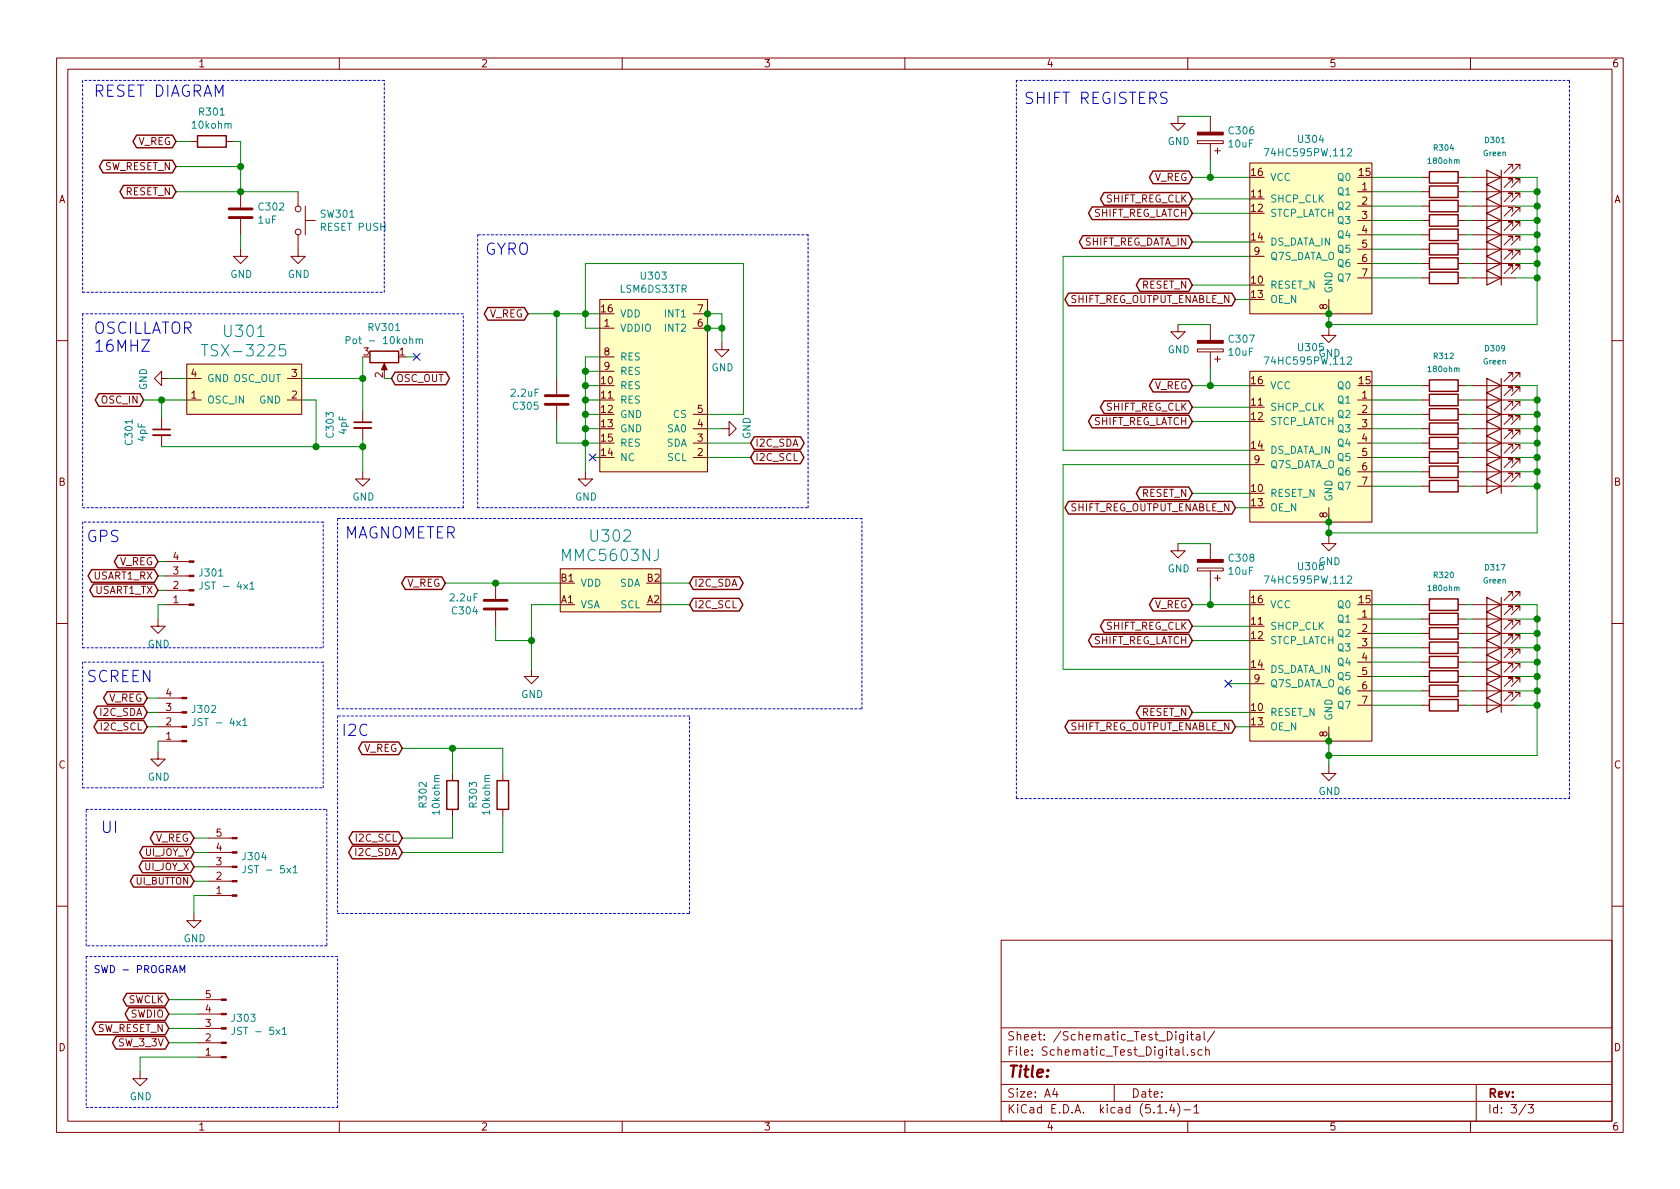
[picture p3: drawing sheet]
<svg xmlns="http://www.w3.org/2000/svg" width="297mm" height="210mm" viewBox="0 0 297 210" stroke-linecap="round" stroke-linejoin="round" font-family="sans-serif">
<g fill="none" stroke="#840000" stroke-width=".18">
<path d="M10 10.3h277v189.9h-277zM12 12.2h273v186.1h-273zM60 10.3v1.9M110 10.3v1.9M160 10.3v1.9M210 10.3v1.9M260 10.3v1.9M33.7 25h1.2M40 25h1.3M42.5 33.9v2.8M42.5 38.7v2.8M52.7 33.9v2.5"/>
<path d="M54 39h1.8M54 36.4v5.1M208.3 20.6v1.2h1.2l-1.2 1.3-1.3-1.3h1.3M211.7 24.9h4.6v.5h-4.6zM214 20.6v2.8M214 25.4v2.8M214.8 26.7h1M215.3 26.2v1M221 28.8h21.6v26.7h-21.6zM240 39h2.6M240 36.4h2.6M240 33.9h2.6"/>
<path d="M251.5 39h1.2M251.5 36.4h1.2M251.5 33.9h1.2M251.5 31.4h1.2M257.8 39h1.3M257.8 36.4h1.3M257.8 33.9h1.3M257.8 31.4h1.3M260.3 39h7.7M260.3 36.4h7.7M260.3 33.9h7.7M260.3 31.4h7.7"/>
<path d="M267.5 37.5v-.8h-.8h.8l-1.6 1.5M267.5 34.9v-.7h-.8h.8l-1.6 1.5M267.5 32.4v-.8h-.8h.8l-1.6 1.5M267.5 29.8v-.7h-.8h.8l-1.6 1.5M267.5 40v-.8h-.8h.8l-1.6 1.6M268.7 37.5v-.8h-.7h.7l-1.5 1.5M268.7 34.9v-.7h-.7h.7l-1.5 1.5M268.7 32.4v-.8h-.7h.7l-1.5 1.5M268.7 29.8v-.7h-.7h.7l-1.5 1.5M268.7 40v-.8h-.7h.7l-1.5 1.6M42.5 44.1v1.2h1.3l-1.3 1.3-1.2-1.3h1.2M52.7 41.5v3.8h1.3l-1.3 1.3-1.3-1.3h1.3"/>
<path d="M106 53h19.1v30.4h-19.1zM106 58h2.6M122.6 58h2.5M122.6 55.5h2.5M208.3 57.4v1.3h1.2l-1.2 1.2-1.3-1.2h1.3M214 57.4v2.8M221 45.3h2.5M234.9 58v1.3h1.3l-1.3 1.3-1.2-1.3h1.2M234.9 53v2.5M240 49.1h2.6M240 41.5h2.6M240 44.1h2.6"/>
<path d="M240 46.6h2.6M251.5 49.1h1.2M251.5 41.5h1.2M251.5 44.1h1.2M251.5 46.6h1.2M257.8 49.1h1.3M257.8 41.5h1.3M257.8 44.1h1.3M257.8 46.6h1.3M260.3 49.1h7.7M260.3 41.5h7.7M260.3 44.1h7.7"/>
<path d="M260.3 46.6h7.7M267.5 47.6v-.7h-.8h.8l-1.6 1.5M267.5 45.1v-.8h-.8h.8l-1.6 1.5M267.5 42.5v-.7h-.8h.8l-1.6 1.5M268.7 47.6v-.7h-.7h.7l-1.5 1.5M268.7 45.1v-.8h-.7h.7l-1.5 1.5M268.7 42.5v-.7h-.7h.7l-1.5 1.5M10 60.2h2M28.6 66.9v-1.2l-1.3 1.2 1.3 1.3v-1.3h1.2M28.6 73.9v2M28.6 77v2M33 64.4h20.3v8.9h-20.3z"/>
<path d="M33 70.7h2.6M33 66.9h2.6M50.8 70.7h2.5M50.8 66.9h2.5M64.1 72.6v2.1M64.1 75.7v2M67.9 64.6v1.1M98.4 66.9v2.8M98.4 71.7v2.8M106 63.1h2.6M106 65.7h2.6M122.6 75.8h2.5"/>
<path d="M122.6 73.3h2.5M122.6 78.4h2.5M127.6 60.6v1.2h1.3l-1.3 1.3-1.2-1.3h1.2M127.6 75.8h1.3v-1.3l1.3 1.3-1.3 1.3v-1.3M211.7 61.7h4.6v.5h-4.6zM214 62.2v2.8M214.8 63.5h1M215.3 63v1M221 65.7h21.6v26.6h-21.6zM240 75.8h2.6M240 73.3h2.6M240 78.4h2.6"/>
<path d="M240 70.7h2.6M251.5 75.8h1.2M251.5 73.3h1.2M251.5 78.4h1.2M251.5 70.7h1.2M251.5 68.2h1.2M257.8 75.8h1.3M257.8 73.3h1.3M257.8 78.4h1.3M257.8 70.7h1.3M257.8 68.2h1.3M260.3 75.8h7.7"/>
<path d="M260.3 73.3h7.7M260.3 78.4h7.7M260.3 70.7h7.7M260.3 68.2h7.7M267.5 74.3v-.8h-.8h.8l-1.6 1.6M267.5 71.7v-.7h-.8h.8l-1.6 1.5M267.5 69.2v-.8h-.8h.8l-1.6 1.6M267.5 66.7v-.8h-.8h.8l-1.6 1.5M267.5 79.4v-.8h-.8h.8l-1.6 1.5M267.5 76.8v-.7h-.8h.8l-1.6 1.5M268.7 74.3v-.8h-.7h.7l-1.5 1.6M268.7 71.7v-.7h-.7h.7l-1.5 1.5"/>
<path d="M268.7 69.2v-.8h-.7h.7l-1.5 1.6M268.7 66.7v-.8h-.7h.7l-1.5 1.5M268.7 79.4v-.8h-.7h.7l-1.5 1.5M268.7 76.8v-.7h-.7h.7l-1.5 1.5M285 60.2h2M29.2 99.3h4.2M64.1 83.4v1.3h1.3l-1.3 1.3-1.2-1.3h1.2M103.5 83.4v1.3h1.3l-1.3 1.3-1.3-1.3h1.3M122.6 80.9h2.5M208.3 96.1v1.3h1.2l-1.2 1.3-1.3-1.3h1.3M214 96.1v2.8M221 82.2h2.5"/>
<path d="M234.9 94.9v1.2h1.3l-1.3 1.3-1.2-1.3h1.2M234.9 89.8v2.5M240 80.9h2.6M240 86h2.6M240 83.4h2.6M251.5 80.9h1.2M251.5 86h1.2M251.5 83.4h1.2M257.8 80.9h1.3M257.8 86h1.3M257.8 83.4h1.3M260.3 80.9h7.7"/>
<path d="M260.3 86h7.7M260.3 83.4h7.7M267.5 84.4v-.7h-.8h.8l-1.6 1.5M267.5 81.9v-.8h-.8h.8l-1.6 1.6M268.7 84.4v-.7h-.7h.7l-1.5 1.5M268.7 81.9v-.8h-.7h.7l-1.5 1.6M10 110.3h2M27.9 109.5v1.2h1.3l-1.3 1.3-1.2-1.3h1.2M29.2 101.8h4.2M29.2 104.4h4.2M29.2 106.9h4.2M87.6 103.1v2.8"/>
<path d="M87.6 107.9v2.8M94 118.4v1.2h1.2l-1.2 1.3-1.3-1.3h1.3M99.1 100.6h17.7v7.6h-17.7zM211.7 100.5h4.6v.5h-4.6zM214 101v2.8M214.8 102.2h1M215.3 101.7v1M221 104.4h21.6v26.7h-21.6zM240 109.5h2.6M240 112h2.6M240 114.5h2.6M240 117.1h2.6"/>
<path d="M240 119.6h2.6M251.5 106.9h1.2M251.5 109.5h1.2M251.5 112h1.2M251.5 114.5h1.2M251.5 117.1h1.2M251.5 119.6h1.2M257.8 106.9h1.3M257.8 109.5h1.3M257.8 112h1.3M257.8 114.5h1.3M257.8 117.1h1.3"/>
<path d="M257.8 119.6h1.3M260.3 106.9h7.7M260.3 109.5h7.7M260.3 112h7.7M260.3 114.5h7.7M260.3 117.1h7.7M260.3 119.6h7.7M267.5 113v-.7h-.8h.8l-1.6 1.5M267.5 110.5v-.8h-.8h.8l-1.6 1.5M267.5 115.6v-.8h-.8h.8l-1.6 1.5M267.5 107.9v-.7h-.8h.8l-1.6 1.5M267.5 118.1v-.8h-.8h.8l-1.6 1.6"/>
<path d="M267.5 105.4v-.8h-.8h.8l-1.6 1.6M268.7 113v-.7h-.7h.7l-1.5 1.5M268.7 110.5v-.8h-.7h.7l-1.5 1.5M268.7 115.6v-.8h-.7h.7l-1.5 1.5M268.7 107.9v-.7h-.7h.7l-1.5 1.5M268.7 118.1v-.8h-.7h.7l-1.5 1.6M268.7 105.4v-.8h-.7h.7l-1.5 1.6M285 110.3h2M27.9 133v1.2h1.3l-1.3 1.3-1.2-1.3h1.2M27.9 123.4h4.3M27.9 126h4.3M27.9 128.5h4.3"/>
<path d="M27.9 131.1h4.3M80 136.8v1.2M88.9 136.8v1.2M221 120.9h2.5M234.9 135.5v1.3h1.3l-1.3 1.2-1.2-1.2h1.2M234.9 128.5v2.6M240 122.2h2.6M240 124.7h2.6M251.5 122.2h1.2M251.5 124.7h1.2M257.8 122.2h1.3M257.8 124.7h1.3"/>
<path d="M260.3 122.2h7.7M260.3 124.7h7.7M267.5 120.6v-.7h-.8h.8l-1.6 1.5M267.5 123.2v-.8h-.8h.8l-1.6 1.5M268.7 120.6v-.7h-.7h.7l-1.5 1.5M268.7 123.2v-.8h-.7h.7l-1.5 1.5M36.8 148.2h4.2M36.8 150.7h4.2M36.8 153.3h4.2M36.8 155.8h4.2M36.8 158.4h4.2M80 143.1v1.3"/>
<path d="M88.9 143.1v1.3M10 160.2h2M34.3 161.5v1.3h1.3l-1.3 1.3-1.3-1.3h1.3M34.9 176.8h4.2M34.9 179.3h4.2M177 166.3h108v32h-108zM285 160.2h2M24.8 189.5v1.2h1.2l-1.2 1.3-1.3-1.3h1.3M34.9 181.9h4.2M34.9 184.4h4.2M34.9 186.9h4.2M60 198.3v1.9"/>
<path d="M110 198.3v1.9M160 198.3v1.9M177 194.8h108M177 191.8h108M177 187.8h108M177 181.8h108M186.5 192.5l-.4 1h1M186.8 193v1M197 191.8v3M204.7 196.8h.8M206.2 196.7v.1M207.2 195.2l-.4 1.1h.9"/>
<path d="M207.5 195.8v1M208.2 195.1a1.71 1.71 0 0 1 0 2.3M209.2 185.1v1.3l.2 .2M209.2 182.9v1.2l-.2 .3-.4-.1M209.2 183l-.4-.1-.3 .3 .1 .6 .2 .1 .4-.1M209.3 196.3h1.2M210 186.5v.1M210 182.4v.2M210 182.9v1M210 198.3v1.9M210.5 182.9h.5M210.7 182.4v1.3l.3 .2"/>
<path d="M211.1 195.8l.4-.5v1.5M211.1 196.8h.9M211.2 185.7l-.4-.1-.2 .2 .1 .2 .5 .2v.3h-.6M211.5 183h.6l.1 .9M212.2 183.3l-.5 .1-.2 .2 .2 .3 .5-.1M212.5 185.7l-.4-.1-.3 .3 .1 .6 .2 .1 .4-.1M212.9 182.4v1.3l.2 .2M213.2 185.7l.2-.1 .3 .1 .1 .9M213.2 185.1v1.5M214.8 182.3l-1.3 2M260 198.3v1.9M261 191.8v6.5"/>
<path d="M269.8 195.2l-1.2 2M270.2 195.3h.9l-.5 .6 .4 .1v.7l-.2 .1-.6-.1"/>
<circle cx="52.7" cy="37" r=".51"/>
<circle cx="52.7" cy="41" r=".51"/>
</g>
<g fill="#840000" stroke="#840000" stroke-width=".18">
<path d="M33.4 99.2h.9v.2h-.9z"/>
<path d="M33.4 101.7h.9v.3h-.9z"/>
<path d="M33.4 104.3h.9v.2h-.9z"/>
<path d="M33.4 106.8h.9v.3h-.9z"/>
<path d="M32.2 123.3h.8v.3h-.8z"/>
<path d="M32.2 125.9h.8v.2h-.8z"/>
<path d="M32.2 128.4h.8v.2h-.8z"/>
<path d="M32.2 130.9h.8v.3h-.8z"/>
<path d="M211.7 98.9h4.6v.5h-4.6z"/>
<path d="M67.9 64.3l.6 1.1h-1.1z"/>
<path d="M211.7 23.4h4.6v.5h-4.6z"/>
<path d="M211.7 60.2h4.6v.5h-4.6z"/>
<path d="M41 148.1h.9v.2h-.9z"/>
<path d="M41 150.6h.9v.3h-.9z"/>
<path d="M41 153.2h.9v.2h-.9z"/>
<path d="M41 155.7h.9v.3h-.9z"/>
<path d="M41 158.2h.9v.3h-.9z"/>
<path d="M39.1 176.7h.9v.2h-.9z"/>
<path d="M39.1 179.2h.9v.2h-.9z"/>
<path d="M39.1 181.7h.9v.3h-.9z"/>
<path d="M39.1 184.3h.9v.2h-.9z"/>
<path d="M39.1 186.8h.9v.3h-.9z"/>
</g>
<g fill="none" stroke="#008484" stroke-width=".18">
<path d="M223.5 26.3h.9l-.6 1.3M73.6 59.9v.9M35.6 60.9h1.2M50.4 60.9h-.9l-.1 1 .3-.2 .6 .1 .2 .3-.1 .7-.3 .1h-.4l-.3-.1M61.2 60.2l.6-.1 .1-.2-.1-.3-.1-.1h-.5v1.3M73.6 60.1l.2-.2 .3 .1v.8M74.1 60.1l.2-.2 .3 .1 .1 .8M223.5 63.1h.9l-.6 1.3M35.7 102.9v.9a.39 .39 0 0 1-.4 .4M44.2 103.3l.4-.4v1.3M44.2 104.2h.7M223.5 101.8h.9l-.6 1.3"/>
<path d="M34.5 127v1a.39 .39 0 0 1-.5 .3M42.9 127.4l.4-.4v1.3M42.9 128.3h.8M43.4 153.1v.9a.39 .39 0 0 1-.5 .4M51.8 153.4l.4-.3v1.3M51.8 154.4h.8M41.5 181.7v.9a.39 .39 0 0 1-.5 .3M49.9 182l.4-.3v1.2M49.9 182.9h.7"/>
</g>
<g fill="none" stroke="#840000" stroke-width=".2">
<path d="M262.9 37.7l2.5 1.3-2.5 1.3zM262.9 35.2l2.5 1.2-2.5 1.3zM262.9 32.6l2.5 1.3-2.5 1.3zM262.9 30.1l2.5 1.3-2.5 1.2zM265.4 30.1v20.3M262.9 47.9l2.5 1.2-2.5 1.3zM262.9 45.3l2.5 1.3-2.5 1.3zM262.9 42.8l2.5 1.3-2.5 1.2zM262.9 40.3l2.5 1.2-2.5 1.3zM262.9 74.5l2.5 1.3-2.5 1.3zM262.9 72l2.5 1.3-2.5 1.2zM262.9 69.5l2.5 1.2-2.5 1.3z"/>
<path d="M262.9 66.9l2.5 1.3-2.5 1.3zM262.9 79.6l2.5 1.3-2.5 1.3zM262.9 77.1l2.5 1.3-2.5 1.2zM265.4 66.9v20.3M262.9 84.7l2.5 1.3-2.5 1.2zM262.9 82.2l2.5 1.2-2.5 1.3zM262.9 113.3l2.5 1.2-2.5 1.3zM262.9 110.7l2.5 1.3-2.5 1.3zM262.9 115.8l2.5 1.3-2.5 1.3zM262.9 108.2l2.5 1.3-2.5 1.2zM262.9 118.4l2.5 1.2-2.5 1.3zM262.9 105.7l2.5 1.2-2.5 1.3z"/>
<path d="M265.4 105.7v20.3M262.9 120.9l2.5 1.3-2.5 1.2zM262.9 123.4l2.5 1.3-2.5 1.3z"/>
</g>
<g fill="none" stroke="#840000" stroke-width=".25">
<path d="M18.2 28.3h12.3l.6 1.2-.6 1.1h-12.3l-.6-1.1zM21.8 32.8h8.7l.6 1.1-.6 1.1h-8.7l-.6-1.1zM24.2 23.9h6.3l.6 1.1-.6 1.1h-6.3l-.7-1.1zM34.9 24h5.1v2h-5.1zM193.1 36.6h17.1l.6 1.1-.6 1.1h-17.1l-.6-1.1zM195.2 34.1h15l.6 1.1-.6 1.1h-15l-.6-1.1zM203.9 30.2h6.3l.6 1.2-.6 1.1h-6.3l-.7-1.1zM252.7 38h5.1v2h-5.1zM252.7 35.4h5.1v2.1h-5.1zM252.7 32.9h5.1v2h-5.1zM252.7 30.3h5.1v2.1h-5.1zM86.3 54.4h6.4l.6 1.1-.6 1.1h-6.4l-.7-1.1z"/>
<path d="M188.9 51.8h28.9l.6 1.2-.6 1.1h-28.9l-.6-1.1zM191.5 41.7h18.7l.6 1.1-.6 1.1h-18.7l-.7-1.1zM201.5 49.3h8.7l.6 1.1-.6 1.1h-8.7l-.6-1.1zM252.7 40.5h5.1v2h-5.1zM252.7 48.1h5.1v2.1h-5.1zM252.7 45.6h5.1v2h-5.1zM252.7 43h5.1v2.1h-5.1zM17.5 69.6h7.3l.6 1.1-.6 1.2h-7.3l-.7-1.2zM65.4 62.1h5.1v2h-5.1zM69.8 65.8h9l.7 1.1-.7 1.1h-9l-.6-1.1zM133.3 79.8h8.2l.6 1.1-.6 1.1h-8.2l-.6-1.1zM133.3 77.2h8.3l.6 1.2-.6 1.1h-8.3l-.6-1.1z"/>
<path d="M193.1 73.4h17.1l.6 1.1-.6 1.2h-17.1l-.6-1.2zM195.2 70.9h15l.6 1.1-.6 1.1h-15l-.6-1.1zM203.9 67.1h6.3l.6 1.1-.6 1.1h-6.3l-.7-1.1zM252.7 74.8h5.1v2h-5.1zM252.7 72.3h5.1v2h-5.1zM252.7 77.3h5.1v2.1h-5.1zM252.7 69.7h5.1v2h-5.1zM252.7 79.9h5.1v2h-5.1zM252.7 67.2h5.1v2h-5.1zM20.9 98.2h6.4l.6 1.1-.6 1.1h-6.4l-.7-1.1zM188.9 88.7h28.9l.6 1.1-.6 1.1h-28.9l-.6-1.1zM201.5 86.1h8.7l.6 1.1-.6 1.2h-8.7l-.6-1.2z"/>
<path d="M252.7 85h5.1v2h-5.1zM252.7 82.4h5.1v2h-5.1zM16.2 100.7h11.1l.6 1.1-.6 1.2h-11.1l-.6-1.2zM16.5 103.3h10.8l.6 1.1-.6 1.1h-10.8l-.6-1.1zM71.7 102h6.4l.6 1.1-.6 1.1h-6.4l-.7-1.1zM122.6 105.8h8.1l.6 1.1-.6 1.1h-8.1l-.7-1.1zM122.6 102h8.2l.6 1.1-.6 1.1h-8.2l-.7-1.1zM193.1 112.2h17.1l.6 1.1-.6 1.1h-17.1l-.6-1.1zM195.2 109.6h15l.6 1.1-.6 1.2h-15l-.6-1.2zM203.9 105.8h6.3l.6 1.1-.6 1.1h-6.3l-.7-1.1zM252.7 105.9h5.1v2h-5.1zM252.7 113.5h5.1v2.1h-5.1z"/>
<path d="M252.7 111h5.1v2h-5.1zM252.7 116.1h5.1v2h-5.1zM252.7 108.5h5.1v2h-5.1zM252.7 118.6h5.1v2h-5.1zM17.2 124.9h8.2l.6 1.1-.6 1.1h-8.2l-.6-1.1zM17.2 127.4h8.2l.6 1.1-.6 1.1h-8.2l-.6-1.1zM18.9 122.3h6.5l.6 1.1-.6 1.2h-6.5l-.6-1.2zM64 131.2h6.5l.6 1.1-.6 1.1h-6.5l-.6-1.1zM79 138h2v5.1h-2zM87.9 138h2v5.1h-2zM188.9 127.4h28.9l.6 1.1-.6 1.1h-28.9l-.6-1.1zM201.5 124.9h8.7l.6 1.1-.6 1.1h-8.7l-.6-1.1z"/>
<path d="M252.7 121.2h5.1v2h-5.1zM252.7 123.7h5.1v2h-5.1zM23.6 154.8h10.1l.6 1-.6 1.1h-10.1l-.6-1.1zM25.2 152.2h8.5l.6 1.1-.6 1h-8.5l-.6-1zM25.3 149.7h8.4l.6 1-.6 1.1h-8.4l-.6-1.1zM27.2 147.1h6.5l.6 1.1-.6 1.1h-6.5l-.6-1.1zM62.3 149.6h8.2l.6 1.1-.6 1.2h-8.2l-.7-1.2zM62.3 147.1h8.2l.6 1.1-.6 1.1h-8.2l-.6-1.1zM22.4 175.7h6.8l.6 1.1-.6 1.1h-6.8l-.6-1.1zM22.8 178.2h6.4l.6 1.1-.6 1.1h-6.4l-.7-1.1zM16.9 180.7h12.3l.6 1.2-.6 1.1h-12.3l-.6-1.1zM20.5 183.3h8.7l.6 1.1-.6 1.1h-8.7l-.6-1.1z"/>
</g>
<path d="M40.5 38.5h4.1M40.5 37h4.1M96.4 70h4.1M96.4 71.5h4.1M85.6 106.2h4.1M85.6 107.7h4.1" fill="none" stroke="#840000" stroke-width=".51"/>
<g fill="#ffffc2" stroke="#ffffc2" stroke-width=".18">
<path d="M106 53h19.1v30.4h-19.1z"/>
<path d="M221 104.4h21.6v26.7h-21.6z"/>
<path d="M33 64.4h20.3v8.9h-20.3z"/>
<path d="M221 28.8h21.6v26.7h-21.6z"/>
<path d="M99.1 100.6h17.7v7.6h-17.7z"/>
<path d="M221 65.7h21.6v26.6h-21.6z"/>
</g>
<path d="M27.1 77h3M62.6 75.7h3.1" fill="none" stroke="#840000" stroke-width=".33"/>
<path d="M27.1 75.9h3M62.6 74.7h3.1" fill="none" stroke="#840000" stroke-width=".3"/>
<g fill="none" stroke="#0000c2" stroke-width=".18" stroke-dasharray=".4 .4">
<path d="M14.6 14.2v37.5M67.9 14.2h-53.3M179.7 14.2v127M277.5 14.2h-97.8M14.6 51.7h53.3M14.6 55.5v34.3M67.9 51.7v-37.5M81.9 55.5h-67.3M84.5 41.5v48.3M142.9 41.5h-58.4M14.6 92.3v22.2M14.6 89.8h67.3"/>
<path d="M57.1 92.3h-42.5M59.7 91.7v33.6M81.9 89.8v-34.3M84.5 89.8h58.4M142.9 89.8v-48.3M152.4 91.7h-92.7M14.6 114.5h42.5M14.6 117.1v22.2M57.1 114.5v-22.2M57.1 117.1h-42.5M14.6 139.3h42.5M57.1 139.3v-22.2"/>
<path d="M59.7 126.6v34.9M59.7 125.3h92.7M121.9 126.6h-62.2M152.4 125.3v-33.6M15.2 143.1h42.6M57.8 143.1v24.2M179.7 141.2h97.8M277.5 141.2v-127M15.2 169.2v26.6M15.2 167.3v-24.2M57.8 167.3h-42.6M59.7 169.2h-44.5"/>
<path d="M59.7 161.5h62.2M121.9 161.5v-34.9M15.2 195.8h44.5M59.7 195.8v-26.6"/>
</g>
<g fill="none" stroke="#008400" stroke-width=".18">
<path d="M31.1 25h2.6M31.1 29.5h11.4M31.1 33.9h21.6M41.3 25h1.2v8.9M208.3 20.6h5.7M210.8 31.4h10.2M210.8 35.2h10.2M210.8 37.7h10.2M214 28.2v3.2M242.6 33.9h8.9M242.6 31.4h8.9M242.6 36.4h8.9"/>
<path d="M242.6 39h8.9M259.1 33.9h1.2M259.1 31.4h1.2M259.1 36.4h1.2M259.1 39h1.2M268 31.4h3.8v26h-36.9M268 33.9h3.8M268 36.4h3.8M268 39h3.8M42.5 41.5v2.6M93.3 55.5h12.7M98.4 55.5v11.4"/>
<path d="M106 58h-2.5v-11.4h27.9v26.7h-6.3M127.6 58h-2.5v-2.5h2.5v5.1M208.3 57.4h5.7M210.8 42.8h10.2M210.8 50.4h10.2M218.4 53h2.6M221 45.3h-33v34.3h33M234.9 54.2v3.8M242.6 41.5h8.9M242.6 44.1h8.9M242.6 46.6h8.9M242.6 49.1h8.9"/>
<path d="M259.1 41.5h1.2M259.1 44.1h1.2M259.1 46.6h1.2M259.1 49.1h1.2M268 41.5h3.8M268 44.1h3.8M268 46.6h3.8M268 49.1h3.8M25.4 70.7h7.6M28.6 79h35.5M28.6 70.7v3.2M29.8 66.9h3.2"/>
<path d="M53.3 70.7h2.6v8.3M53.3 66.9h10.8M64.1 63.1v9.5M64.1 77.7v5.7M67.9 66.9h1.3M71.8 63.1h1.9M98.4 74.5v3.9h7.6M103.5 68.2h2.5M103.5 70.7h2.5M103.5 73.3h2.5M103.5 75.8h2.5M103.5 65.7h2.5"/>
<path d="M106 63.1h-2.5v20.3M125.1 75.8h2.5M125.1 78.4h7.6M210.8 72h10.2M210.8 74.5h10.2M210.8 68.2h10.2M214 65v3.2M242.6 68.2h8.9M242.6 70.7h8.9M242.6 73.3h8.9M242.6 75.8h8.9M242.6 78.4h8.9"/>
<path d="M259.1 68.2h1.2M259.1 70.7h1.2M259.1 73.3h1.2M259.1 75.8h1.2M259.1 78.4h1.2M268 68.2h3.8v26h-36.9M268 70.7h3.8M268 73.3h3.8M268 75.8h3.8M268 78.4h3.8M27.9 99.3h1.3M104.8 80.9h1.2"/>
<path d="M125.1 80.9h7.6M208.3 96.1h5.7M210.8 87.2h10.2M218.4 89.8h2.6M221 82.2h-33v36.2h33M234.9 91.1v3.8M242.6 80.9h8.9M242.6 83.4h8.9M242.6 86h8.9M259.1 80.9h1.2M259.1 83.4h1.2M259.1 86h1.2"/>
<path d="M268 80.9h3.8M268 83.4h3.8M268 86h3.8M27.9 101.8h1.3M27.9 104.4h1.3M29.2 106.9h-1.3v2.6M78.7 103.1h20.4M87.6 110.7v2.6h6.4M99.1 106.9h-5.1v11.5M116.8 106.9h5.1M116.8 103.1h5.1M210.8 113.3h10.2"/>
<path d="M210.8 110.7h10.2M210.8 106.9h10.2M214 103.8v3.1M242.6 114.5h8.9M242.6 106.9h8.9M242.6 117.1h8.9M242.6 119.6h8.9M242.6 112h8.9M242.6 109.5h8.9M259.1 114.5h1.2M259.1 106.9h1.2M259.1 117.1h1.2"/>
<path d="M259.1 119.6h1.2M259.1 112h1.2M259.1 109.5h1.2M268 106.9h3.8v26.7h-36.9M268 114.5h3.8M268 117.1h3.8M268 119.6h3.8M268 112h3.8M268 109.5h3.8M26 126h1.9M26 128.5h1.9M26 123.4h1.9"/>
<path d="M27.9 131.1v1.9M71.1 132.3h17.8v4.5M80 132.3v4.5M210.8 126h10.2M217.2 120.9h3.8M218.4 128.5h2.6M234.9 129.8v5.7M242.6 124.7h8.9M242.6 122.2h8.9M259.1 124.7h1.2M259.1 122.2h1.2M268 124.7h3.8"/>
<path d="M268 122.2h3.8M34.3 150.7h2.5M34.3 153.3h2.5M34.3 155.8h2.5M34.3 148.2h2.5M36.8 158.4h-2.5v3.1M80 144.4v3.8h-8.9M88.9 144.4v6.3h-17.8M29.8 179.3h5.1M29.8 176.8h5.1M29.8 184.4h5.1M29.8 181.9h5.1"/>
<path d="M34.9 186.9h-10.1v2.6"/>
</g>
<path d="M31.8 172v-1.3l.4 .9 .5-.9v1.3" fill="none" stroke="#0000c2" stroke-width=".18"/>
<g fill="#008400" stroke="#008400" stroke-width=".25">
<circle cx="80" cy="132.3" r=".51"/>
<circle cx="127.6" cy="58" r=".51"/>
<circle cx="98.4" cy="55.5" r=".51"/>
<circle cx="271.8" cy="73.3" r=".51"/>
<circle cx="271.8" cy="75.8" r=".51"/>
<circle cx="271.8" cy="78.4" r=".51"/>
<circle cx="94" cy="113.3" r=".51"/>
<circle cx="125.1" cy="55.5" r=".51"/>
<circle cx="271.8" cy="80.9" r=".51"/>
<circle cx="271.8" cy="83.4" r=".51"/>
<circle cx="271.8" cy="86" r=".51"/>
<circle cx="87.6" cy="103.1" r=".51"/>
<circle cx="271.8" cy="109.5" r=".51"/>
<circle cx="271.8" cy="112" r=".51"/>
<circle cx="271.8" cy="114.5" r=".51"/>
<circle cx="271.8" cy="117.1" r=".51"/>
<circle cx="271.8" cy="119.6" r=".51"/>
<circle cx="271.8" cy="122.2" r=".51"/>
<circle cx="271.8" cy="124.7" r=".51"/>
<circle cx="55.9" cy="79" r=".51"/>
<circle cx="28.6" cy="70.7" r=".51"/>
<circle cx="64.1" cy="66.9" r=".51"/>
<circle cx="64.1" cy="79" r=".51"/>
<circle cx="214" cy="106.9" r=".51"/>
<circle cx="214" cy="68.2" r=".51"/>
<circle cx="235" cy="57.4" r=".51"/>
<circle cx="214" cy="31.4" r=".51"/>
<circle cx="271.8" cy="33.9" r=".51"/>
<circle cx="271.8" cy="70.7" r=".51"/>
<circle cx="271.8" cy="36.4" r=".51"/>
<circle cx="235" cy="92.3" r=".51"/>
<circle cx="271.8" cy="39" r=".51"/>
<circle cx="271.8" cy="41.5" r=".51"/>
<circle cx="271.8" cy="44.1" r=".51"/>
<circle cx="235" cy="94.2" r=".51"/>
<circle cx="271.8" cy="46.6" r=".51"/>
<circle cx="125.1" cy="58" r=".51"/>
<circle cx="271.8" cy="49.1" r=".51"/>
<circle cx="235" cy="131.1" r=".51"/>
<circle cx="235" cy="133.6" r=".51"/>
<circle cx="42.5" cy="33.9" r=".51"/>
<circle cx="42.5" cy="29.5" r=".51"/>
<circle cx="103.5" cy="65.7" r=".51"/>
<circle cx="103.5" cy="68.2" r=".51"/>
<circle cx="103.5" cy="70.7" r=".51"/>
<circle cx="103.5" cy="73.3" r=".51"/>
<circle cx="103.5" cy="75.8" r=".51"/>
<circle cx="103.5" cy="78.4" r=".51"/>
<circle cx="103.5" cy="55.5" r=".51"/>
<circle cx="235" cy="55.5" r=".51"/>
</g>
<path d="M73.1 62.5l1.2 1.2M74.3 62.5l-1.2 1.2M104.2 80.3l1.2 1.2M105.4 80.3l-1.2 1.2M216.6 120.3l1.2 1.2M217.8 120.3l-1.2 1.2" fill="none" stroke="#000084" stroke-width=".18"/>
<g font-size="2.8" fill="#0000c2">
<text x="16.5" y="17.1">RESET DIAGRAM</text>
<text x="181" y="18.4">SHIFT REGISTERS</text>
<text x="85.7" y="45.1">GYRO</text>
<text x="16.5" y="59">OSCILLATOR</text>
<text x="16.5" y="62.2">16MHZ</text>
<text x="15.2" y="95.9">GPS</text>
<text x="61" y="95.2">MAGNOMETER</text>
<text x="15.2" y="120.6">SCREEN</text>
<text x="60.3" y="130.2">I2C</text>
<text x="17.8" y="147.3">UI</text>
</g>
<g font-size="2.8" fill="#008484">
<text x="39.9" y="59.6">U301</text>
<text x="36.9" y="63">TSX-3225</text>
<text x="104.6" y="95.8">U302</text>
<text x="99.7" y="99.2">MMC5603NJ</text>
</g>
<text font-size="2.8" fill="#840000" x="178" y="190.5">Title:</text>
<g font-size="2.1" fill="#840000">
<text x="178" y="184">Sheet: /Schematic_Test_Digital/</text>
<text x="178" y="186.7">File: Schematic_Test_Digital.sch</text>
<text x="178" y="196.9">KiCad E.D.A. kicad (5.1.4)-1</text>
<text x="178" y="194.1">Size: A4</text>
<text x="200" y="194.1">Date:</text>
<text x="263" y="194.1">Rev:</text>
<text x="263" y="196.9">Id: 3/3</text>
</g>
<g font-size="1.8" fill="#840000">
<text x="35" y="11.9">1</text>
<text x="85" y="11.9">2</text>
<text x="135" y="11.9">3</text>
<text x="185" y="11.9">4</text>
<text x="235" y="11.9">5</text>
<text x="285" y="11.9">6</text>
<text x="24.3" y="25.6">V_REG</text>
<text x="10.4" y="35.9">A</text>
<text x="18.3" y="30.1">SW_RESET_N</text>
<text x="22.2" y="34.5">RESET_N</text>
<text x="195.5" y="35.8">SHIFT_REG_CLK</text>
<text x="204" y="32">V_REG</text>
<text x="221.3" y="34.9">11</text>
<text x="221.3" y="31.1">16</text>
<text x="240.3" y="31.1">15</text>
<text x="240.8" y="33.6">1</text>
<text x="285.4" y="35.9">A</text>
<text x="193.1" y="38.3">SHIFT_REG_LATCH</text>
<text x="221.3" y="37.5">12</text>
<text x="240.8" y="36.2">2</text>
<text x="240.8" y="38.7">3</text>
<text x="240.8" y="41.3">4</text>
<text x="191.5" y="43.4">SHIFT_REG_DATA_IN</text>
<text x="221.3" y="42.5">14</text>
<text x="221.8" y="45.1">9</text>
<text x="240.8" y="43.8">5</text>
<text x="240.8" y="46.3">6</text>
<text x="189" y="53.6">SHIFT_REG_OUTPUT_ENABLE_N</text>
<text x="201.9" y="51">RESET_N</text>
<text x="221.3" y="50.2">10</text>
<text x="221.3" y="52.7">13</text>
<text x="240.8" y="48.9">7</text>
<text x="86.4" y="56.1">V_REG</text>
<text x="106.3" y="55.2">16</text>
<text x="106.8" y="57.8">1</text>
<text x="123.3" y="57.8">6</text>
<text x="123.3" y="55.2">7</text>
<text x="234.7" y="54.7" transform="rotate(-90 234.7 54.7)">8</text>
<text x="64.3" y="62.9">3</text>
<text x="70.6" y="62.9">1</text>
<text x="106.8" y="62.9">8</text>
<text x="106.8" y="65.4">9</text>
<text x="18" y="71.4">OSC_IN</text>
<text x="33.8" y="70.5">1</text>
<text x="33.8" y="66.7">4</text>
<text x="51.6" y="70.5">2</text>
<text x="51.6" y="66.7">3</text>
<text x="67.7" y="66.8" transform="rotate(-90 67.7 66.8)">2</text>
<text x="70" y="67.6">OSC_OUT</text>
<text x="106.3" y="67.9">10</text>
<text x="106.3" y="70.5">11</text>
<text x="204" y="68.8">V_REG</text>
<text x="221.3" y="71.7">11</text>
<text x="221.3" y="67.9">16</text>
<text x="240.3" y="67.9">15</text>
<text x="240.8" y="70.5">1</text>
<text x="106.3" y="73">12</text>
<text x="106.3" y="75.6">13</text>
<text x="123.3" y="75.6">4</text>
<text x="123.3" y="73">5</text>
<text x="193.1" y="75.2">SHIFT_REG_LATCH</text>
<text x="195.5" y="72.6">SHIFT_REG_CLK</text>
<text x="221.3" y="74.3">12</text>
<text x="240.8" y="73">2</text>
<text x="240.8" y="75.6">3</text>
<text x="106.3" y="80.6">14</text>
<text x="106.3" y="78.1">15</text>
<text x="123.3" y="80.6">2</text>
<text x="123.3" y="78.1">3</text>
<text x="133.5" y="81.5">I2C_SCL</text>
<text x="133.5" y="79">I2C_SDA</text>
<text x="221.3" y="79.4">14</text>
<text x="221.8" y="81.9">9</text>
<text x="240.8" y="78.1">4</text>
<text x="240.8" y="80.6">5</text>
<text x="240.8" y="83.2">6</text>
<text x="10.4" y="85.9">B</text>
<text x="201.9" y="87.9">RESET_N</text>
<text x="221.3" y="87">10</text>
<text x="221.3" y="89.5">13</text>
<text x="240.8" y="85.7">7</text>
<text x="285.4" y="85.9">B</text>
<text x="189" y="90.4">SHIFT_REG_OUTPUT_ENABLE_N</text>
<text x="234.7" y="91.5" transform="rotate(-90 234.7 91.5)">8</text>
<text x="21" y="99.9">V_REG</text>
<text x="30.6" y="101.6">3</text>
<text x="30.6" y="99.1">4</text>
<text x="16.6" y="102.5">USART1_RX</text>
<text x="16.8" y="105">USART1_TX</text>
<text x="30.6" y="106.7">1</text>
<text x="30.6" y="104.1">2</text>
<text x="71.8" y="103.8">V_REG</text>
<text x="99.2" y="106.7">A1</text>
<text x="99.2" y="102.9">B1</text>
<text x="114.5" y="106.7">A2</text>
<text x="114.5" y="102.9">B2</text>
<text x="122.7" y="107.6">I2C_SCL</text>
<text x="122.7" y="103.8">I2C_SDA</text>
<text x="204" y="107.6">V_REG</text>
<text x="221.3" y="106.7">16</text>
<text x="240.3" y="106.7">15</text>
<text x="193.1" y="113.9">SHIFT_REG_LATCH</text>
<text x="195.5" y="111.4">SHIFT_REG_CLK</text>
<text x="221.3" y="110.5">11</text>
<text x="221.3" y="113">12</text>
<text x="240.8" y="109.2">1</text>
<text x="240.8" y="111.8">2</text>
<text x="221.3" y="118.1">14</text>
<text x="240.8" y="114.3">3</text>
<text x="240.8" y="116.8">4</text>
<text x="240.8" y="119.4">5</text>
<text x="19.1" y="124.1">V_REG</text>
<text x="29.4" y="125.7">3</text>
<text x="29.4" y="123.2">4</text>
<text x="221.3" y="125.7">10</text>
<text x="221.8" y="120.6">9</text>
<text x="240.8" y="121.9">6</text>
<text x="240.8" y="124.5">7</text>
<text x="17.8" y="126.6">I2C_SDA</text>
<text x="18" y="129.2">I2C_SCL</text>
<text x="29.4" y="130.8">1</text>
<text x="29.4" y="128.3">2</text>
<text x="189" y="129.2">SHIFT_REG_OUTPUT_ENABLE_N</text>
<text x="201.9" y="126.6">RESET_N</text>
<text x="221.3" y="128.3">13</text>
<text x="234.7" y="130.3" transform="rotate(-90 234.7 130.3)">8</text>
<text x="10.4" y="135.9">C</text>
<text x="64.2" y="133">V_REG</text>
<text x="285.4" y="135.9">C</text>
<text x="27.4" y="148.8">V_REG</text>
<text x="38.3" y="147.9">5</text>
<text x="63.1" y="148.8">I2C_SCL</text>
<text x="38.3" y="155.6">2</text>
<text x="38.3" y="153">3</text>
<text x="38.3" y="150.5">4</text>
<text x="62.9" y="151.4">I2C_SDA</text>
<text x="38.3" y="158.1">1</text>
<text x="22.6" y="177.4">SWCLK</text>
<text x="23.1" y="180">SWDIO</text>
<text x="36.3" y="179.1">4</text>
<text x="36.3" y="176.5">5</text>
<text x="10.4" y="185.9">D</text>
<text x="17.1" y="182.5">SW_RESET_N</text>
<text x="21.1" y="185">SW_3_3V</text>
<text x="36.3" y="184.1">2</text>
<text x="36.3" y="181.6">3</text>
<text x="285.4" y="185.9">D</text>
<text x="36.3" y="186.7">1</text>
<text x="35" y="199.9">1</text>
<text x="85" y="199.9">2</text>
<text x="135" y="199.9">3</text>
<text x="185" y="199.9">4</text>
<text x="235" y="199.9">5</text>
<text x="285" y="199.9">6</text>
</g>
<g font-size="1.8" fill="#008484">
<text x="34.1" y="22.8">10kohm</text>
<text x="35.4" y="20.4">R301</text>
<text x="217.4" y="23.8">C306</text>
<text x="206.5" y="25.6">GND</text>
<text x="217.3" y="26.1">10uF</text>
<text x="224.5" y="27.6">74HC595PW,112</text>
<text x="229.7" y="25.3">U304</text>
<text x="224.5" y="35.8">SHCP_CLK</text>
<text x="224.5" y="32">VCC</text>
<text x="236.7" y="34.5">Q1</text>
<text x="236.7" y="32">Q0</text>
<text x="45.7" y="39.5">1uF</text>
<text x="45.9" y="37.2">C302</text>
<text x="56.8" y="38.5">SW301</text>
<text x="56.8" y="40.8">RESET PUSH</text>
<text x="224.5" y="38.3">STCP_LATCH</text>
<text x="236.7" y="37.1">Q2</text>
<text x="236.7" y="39.6">Q3</text>
<text x="224.5" y="43.4">DS_DATA_IN</text>
<text x="224.5" y="46">Q7S_DATA_O</text>
<text x="236.7" y="42.2">Q4</text>
<text x="236.7" y="44.7">Q5</text>
<text x="236.7" y="47.2">Q6</text>
<text x="40.7" y="49.1">GND</text>
<text x="50.9" y="49.1">GND</text>
<text x="109.8" y="51.8">LSM6DS33TR</text>
<text x="113.5" y="49.4">U303</text>
<text x="224.5" y="51">RESET_N</text>
<text x="224.5" y="53.6">OE_N</text>
<text x="235.6" y="51.9" transform="rotate(-90 235.6 51.9)">GND</text>
<text x="236.7" y="49.8">Q7</text>
<text x="65.3" y="58.5">RV301</text>
<text x="109.6" y="58.7">VDDIO</text>
<text x="109.6" y="56.1">VDD</text>
<text x="117.7" y="58.7">INT2</text>
<text x="117.7" y="56.1">INT1</text>
<text x="62.4" y="60.9">Pot - 10kohm</text>
<text x="109.6" y="63.7">RES</text>
<text x="125.8" y="65.7">GND</text>
<text x="206.5" y="62.5">GND</text>
<text x="217.3" y="62.9">10uF</text>
<text x="217.4" y="60.6">C307</text>
<text x="224.5" y="64.5">74HC595PW,112</text>
<text x="229.7" y="62.1">U305</text>
<text x="233.1" y="63.1">GND</text>
<text x="26" y="69" transform="rotate(-90 26 69)">GND</text>
<text x="36.6" y="71.4">OSC_IN</text>
<text x="36.6" y="67.6">GND OSC_OUT</text>
<text x="45.8" y="71.4">GND</text>
<text x="90.5" y="70.1">2.2uF</text>
<text x="109.6" y="68.8">RES</text>
<text x="109.6" y="71.4">RES</text>
<text x="109.6" y="66.3">RES</text>
<text x="224.5" y="68.8">VCC</text>
<text x="236.7" y="71.4">Q1</text>
<text x="236.7" y="68.8">Q0</text>
<text x="59" y="77.3" transform="rotate(-90 59 77.3)">C303</text>
<text x="61.3" y="76.8" transform="rotate(-90 61.3 76.8)">4pF</text>
<text x="90.9" y="72.5">C305</text>
<text x="109.6" y="73.9">GND</text>
<text x="109.6" y="76.4">GND</text>
<text x="118.1" y="76.4">SA0</text>
<text x="119.1" y="73.9">CS</text>
<text x="132.7" y="77.6" transform="rotate(-90 132.7 77.6)">GND</text>
<text x="224.5" y="72.6">SHCP_CLK</text>
<text x="224.5" y="75.2">STCP_LATCH</text>
<text x="236.7" y="73.9">Q2</text>
<text x="236.7" y="76.4">Q3</text>
<text x="23.4" y="78.5" transform="rotate(-90 23.4 78.5)">C301</text>
<text x="25.8" y="78" transform="rotate(-90 25.8 78)">4pF</text>
<text x="109.6" y="81.5">NC</text>
<text x="109.6" y="79">RES</text>
<text x="117.8" y="79">SDA</text>
<text x="118" y="81.5">SCL</text>
<text x="224.5" y="80.3">DS_DATA_IN</text>
<text x="224.5" y="82.8">Q7S_DATA_O</text>
<text x="236.7" y="79">Q4</text>
<text x="236.7" y="81.5">Q5</text>
<text x="62.3" y="88.5">GND</text>
<text x="101.7" y="88.5">GND</text>
<text x="224.5" y="87.9">RESET_N</text>
<text x="235.6" y="88.8" transform="rotate(-90 235.6 88.8)">GND</text>
<text x="236.7" y="84.1">Q6</text>
<text x="236.7" y="86.6">Q7</text>
<text x="224.5" y="90.4">OE_N</text>
<text x="35.4" y="101.9">J301</text>
<text x="206.5" y="101.2">GND</text>
<text x="217.3" y="101.6">10uF</text>
<text x="217.4" y="99.3">C308</text>
<text x="229.7" y="100.8">U306</text>
<text x="233.1" y="99.9">GND</text>
<text x="36.2" y="104.3">JST - 4x1</text>
<text x="79.7" y="106.3">2.2uF</text>
<text x="102.6" y="107.6">VSA</text>
<text x="102.6" y="103.8">VDD</text>
<text x="109.6" y="103.8">SDA</text>
<text x="109.8" y="107.6">SCL</text>
<text x="224.5" y="103.2">74HC595PW,112</text>
<text x="224.5" y="107.6">VCC</text>
<text x="236.7" y="107.6">Q0</text>
<text x="80.1" y="108.7">C304</text>
<text x="224.5" y="111.4">SHCP_CLK</text>
<text x="224.5" y="113.9">STCP_LATCH</text>
<text x="236.7" y="110.1">Q1</text>
<text x="236.7" y="112.6">Q2</text>
<text x="26.1" y="114.5">GND</text>
<text x="224.5" y="119">DS_DATA_IN</text>
<text x="236.7" y="115.2">Q3</text>
<text x="236.7" y="117.7">Q4</text>
<text x="92.2" y="123.4">GND</text>
<text x="224.5" y="121.5">Q7S_DATA_O</text>
<text x="236.7" y="120.3">Q5</text>
<text x="236.7" y="122.8">Q6</text>
<text x="236.7" y="125.3">Q7</text>
<text x="34.1" y="126.1">J302</text>
<text x="35" y="128.4">JST - 4x1</text>
<text x="224.5" y="126.6">RESET_N</text>
<text x="224.5" y="129.2">OE_N</text>
<text x="235.6" y="127.5" transform="rotate(-90 235.6 127.5)">GND</text>
<text x="26.1" y="138">GND</text>
<text x="75.4" y="142.7" transform="rotate(-90 75.4 142.7)">R302</text>
<text x="77.7" y="143.9" transform="rotate(-90 77.7 143.9)">10kohm</text>
<text x="84.3" y="142.7" transform="rotate(-90 84.3 142.7)">R303</text>
<text x="86.6" y="143.9" transform="rotate(-90 86.6 143.9)">10kohm</text>
<text x="233.1" y="140.6">GND</text>
<text x="43" y="152.1">J304</text>
<text x="43.9" y="154.4">JST - 5x1</text>
<text x="32.5" y="166.6">GND</text>
<text x="41.1" y="180.7">J303</text>
<text x="42" y="183">JST - 5x1</text>
<text x="22.9" y="194.6">GND</text>
</g>
<text font-size="1.8" fill="#0000c2" x="16.5" y="172.1">SWD - PROGRAM</text>
<g font-size="1.7" fill="#840000">
<text x="25.6" y="153.9">UI_JOY_X</text>
<text x="25.6" y="151.3">UI_JOY_Y</text>
<text x="24" y="156.4">UI_BUTTON</text>
</g>
<g font-size="1.4" fill="#008484">
<text x="252.7" y="29">180ohm</text>
<text x="253.6" y="26.6">R304</text>
<text x="262.3" y="27.6">Green</text>
<text x="262.7" y="25.3">D301</text>
<text x="252.7" y="65.8">180ohm</text>
<text x="253.6" y="63.5">R312</text>
<text x="262.3" y="64.4">Green</text>
<text x="262.7" y="62.1">D309</text>
<text x="262.7" y="100.9">D317</text>
<text x="252.7" y="104.5">180ohm</text>
<text x="253.6" y="102.2">R320</text>
<text x="262.3" y="103.2">Green</text>
</g>
</svg>
